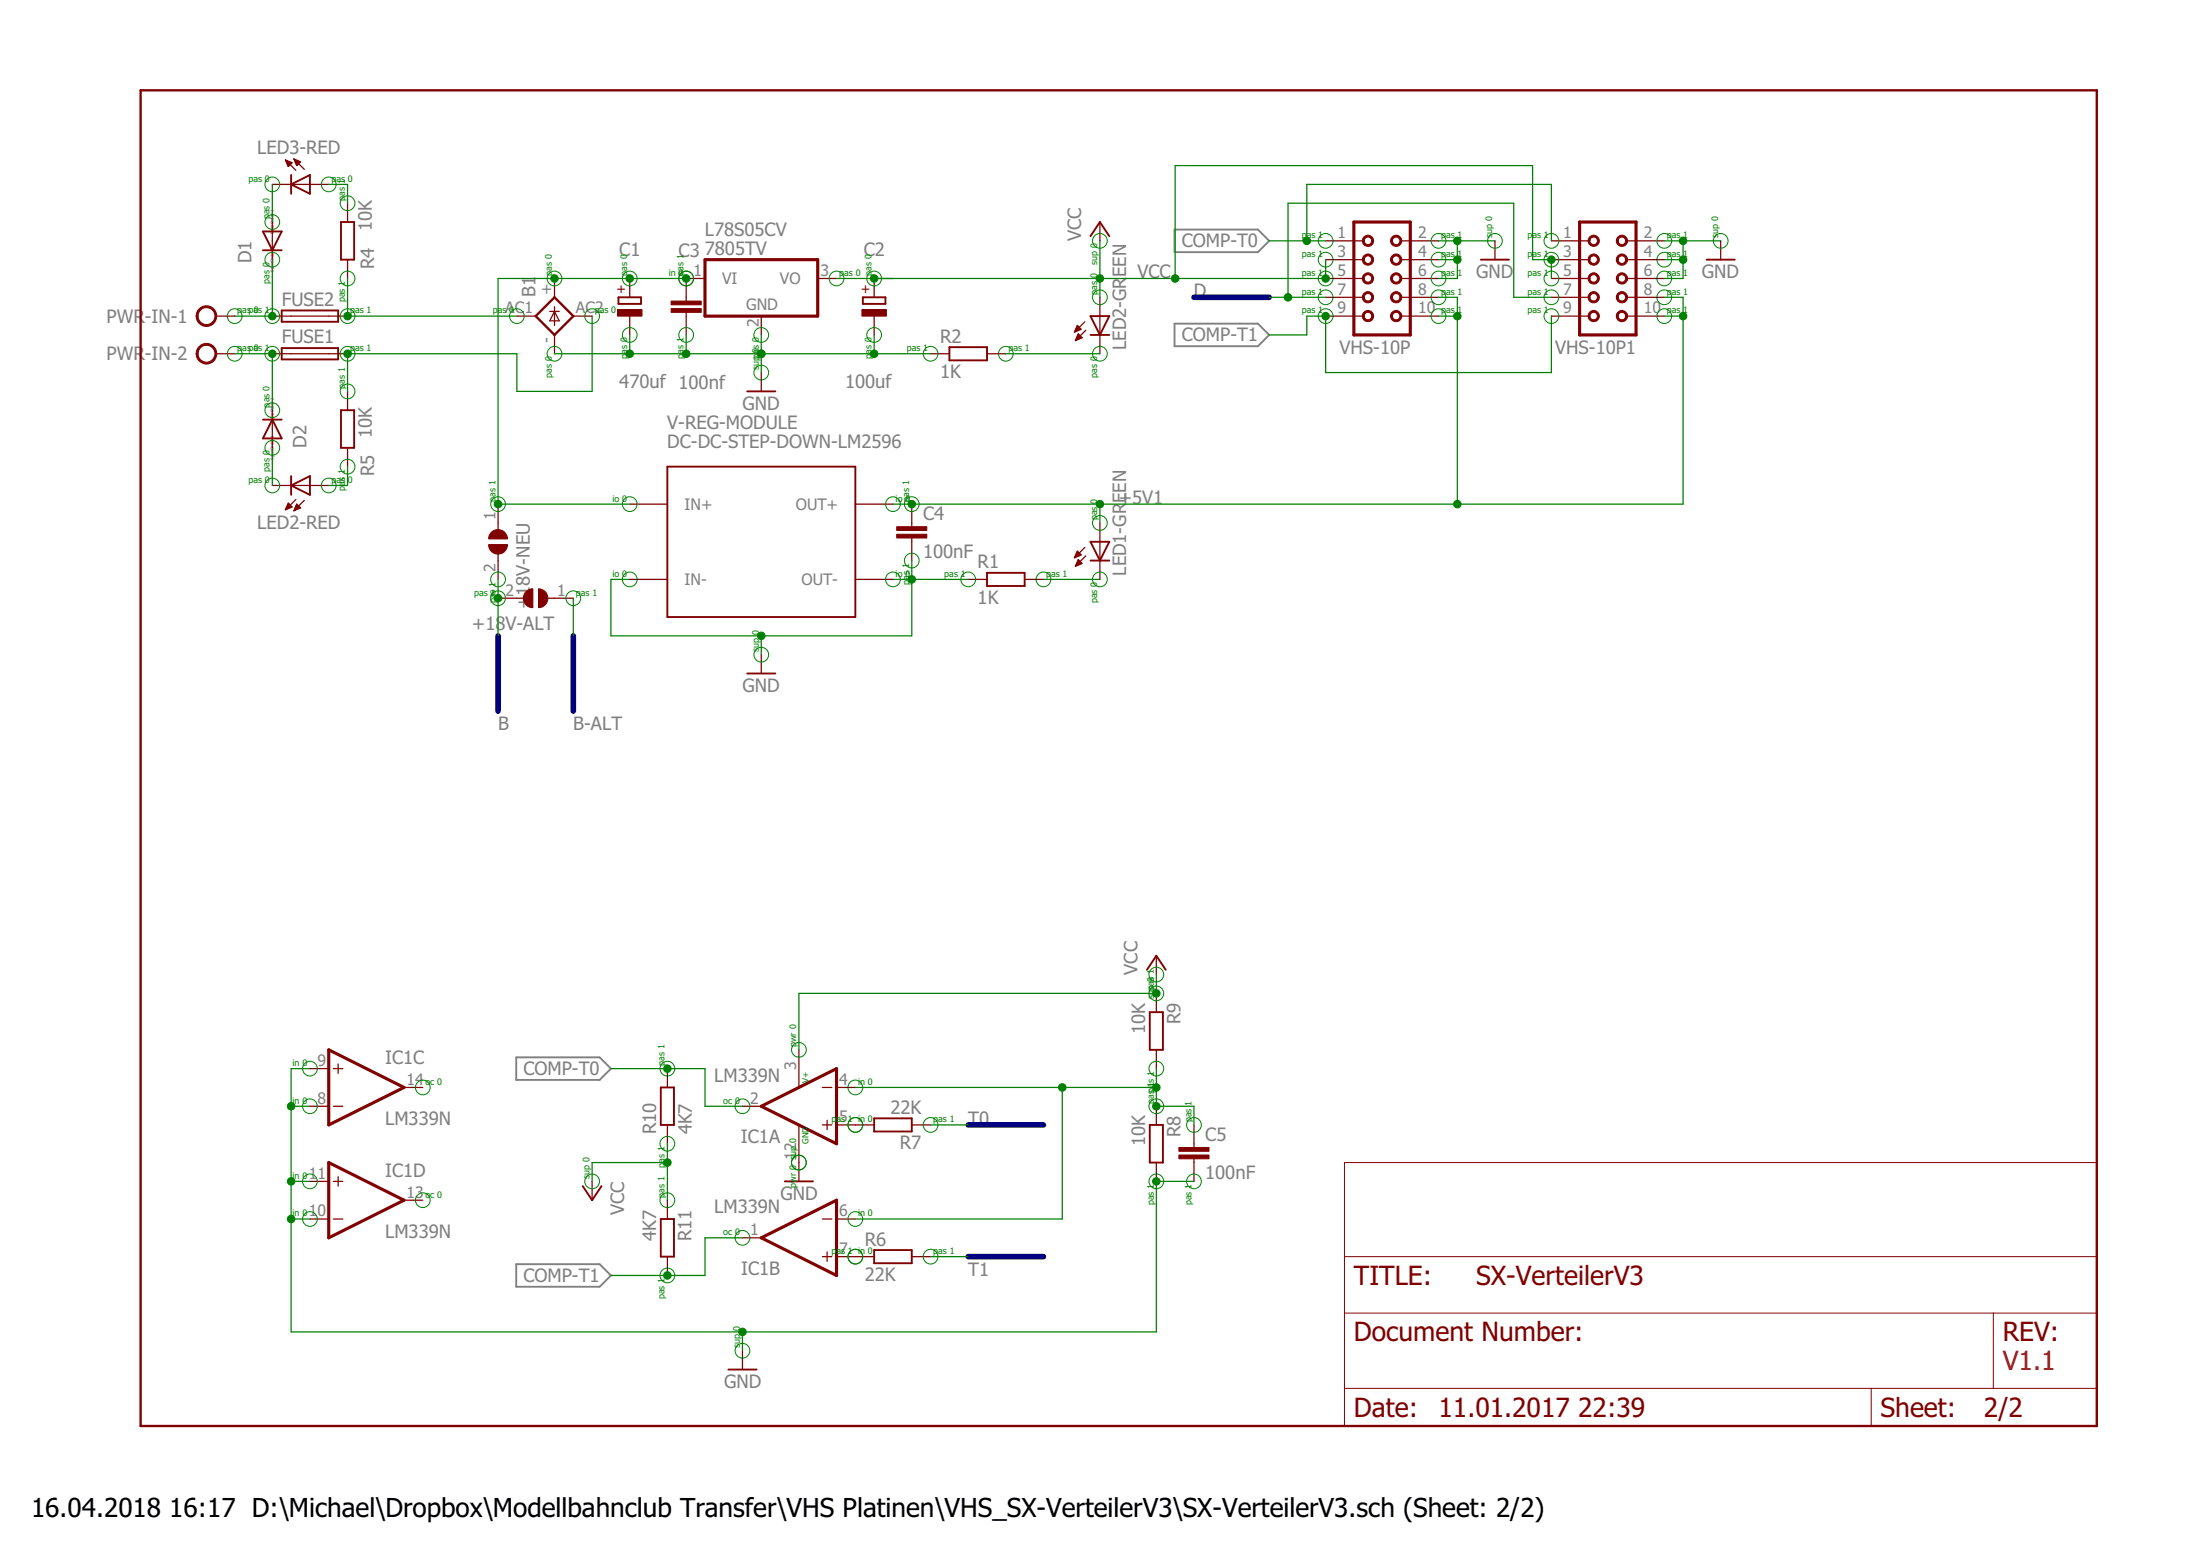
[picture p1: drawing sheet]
<svg xmlns="http://www.w3.org/2000/svg" width="297mm" height="210mm" viewBox="0 0 297 210" stroke-linecap="round" stroke-linejoin="round" font-family="sans-serif">
<path d="M158.6 31h11.2l1.6 1.5-1.6 1.5h-11.2zM158.6 43.7h11.2l1.6 1.5-1.6 1.5h-11.2zM69.7 142.7h11.3l1.5 1.6-1.5 1.5h-11.3zM69.7 170.6h11.3l1.5 1.6-1.5 1.5h-11.3z" fill="none" stroke="#808080" stroke-width=".25"/>
<path d="M19 12.2h264.1v180.3h-264.1zM74.9 40.1l2.5 2.6-2.5 2.5-2.6-2.5z" fill="none" stroke="#800000" stroke-width=".32"/>
<path d="M181.5 156.9h101.6v35.6h-101.6zM181.5 177.2h101.6M181.5 169.6h101.6M269.1 177.2v10.2M181.5 187.4h101.6M252.6 187.4v5.1" fill="none" stroke="#800000" stroke-width=".14"/>
<g fill="none" stroke="#800000" stroke-width=".17">
<path d="M36.8 24.9h7.6M36.8 30v5.1M38.5 21.6l1.4 1.4M38.5 21.6l.9 .4-.5 .5zM38.6 21.7h.2M38.6 21.8h.5M38.7 21.9h.6M38.7 22.1h.6M38.8 22.2h.4M38.8 22.3h.3M38.9 22.4h.1M39.7 21.5l1.4 1.4"/>
<path d="M39.7 21.5l.9 .3-.5 .6zM39.7 21.6h.2M39.8 21.7h.4M39.8 21.8h.7M39.9 21.9h.6M39.9 22.1h.5M40 22.2h.2M40 22.3h.1M46.9 27.4v2.6M46.9 35.1v2.5M74.9 37.6v2.5M85 37.6v2.5"/>
<path d="M95.2 37.6h-2.6v3M110.4 37.6h2.5M118 37.6v2.5M148.5 30v2.5M179 32.5h5.1M179 35.1h5.1M179 37.6h5.1M189.1 32.5h5.1M189.1 35.1h5.1M189.1 37.6h5.1M201.8 32.5v2.6M209.5 32.5h5"/>
<path d="M209.5 35.1h5M209.5 37.6h5M219.6 32.5h5.1M219.6 35.1h5.1M219.6 37.6h5.1M232.3 32.5v2.6M29.1 42.7h2.6M29.1 47.8h2.6M36.8 42.7h10.1M36.8 47.8h10.1M36.8 55.4v5.1M46.9 52.8v2.6"/>
<path d="M69.8 42.7h2.5M74.2 42h1.3M74.9 41.4v2.5M74.9 45.2v2.6M74.9 42l.6 1.3h-1.3zM77.4 42.7h2.5M85 42.7v2.5M92.6 42.2v3M102.8 42.7v2.5M102.8 50.3v2.5M118 42.7v2.5M125.6 47.8h2.6"/>
<path d="M133.3 47.8h2.5M145.1 44.7h.2M145.2 44.6h.4M145.2 44.5h.7M145.2 45.9h.1M145.3 44.4h.6M145.3 45.8h.3M145.3 44.3h.5M145.3 45.7h.5M145.4 44.1h.2M145.4 45.6h.7M145.4 44h.1"/>
<path d="M145.4 45.5h.6M145.5 43.9l.5 .5-.9 .4zM145.5 45.3h.3M145.5 45.2h.2M145.6 45.1l-.4 .9M145.6 45.1l.5 .5-.9 .4M145.6 45.1h.1M146.5 43.4l-1.4 1.4M146.6 44.6l-1.4 1.4M148.5 40.1v7.7M179 42.7h5.1M179 40.1h5.1"/>
<path d="M189.1 42.7h5.1M189.1 40.1h5.1M209.5 42.7h5M209.5 40.1h5M219.6 42.7h5.1M219.6 40.1h5.1M36.8 65.5h7.6M38.6 68.7h.1M38.6 68.6h.4M38.7 68.5h.6M38.7 68.4h.7M38.8 68.3h.4"/>
<path d="M38.8 68.1h.3M38.9 68h.1M38.9 67.9l.5 .5-.9 .4zM39.7 68.9h.2M39.8 68.7h.4M39.8 68.6h.7M39.9 68.5h.6M39.9 67.4l-1.4 1.4M39.9 68.4h.5M40 68.3h.3M40 68.1h.1M40.1 68.1l.5 .5-.9 .3z"/>
<path d="M41.1 67.5l-1.4 1.4M46.9 60.5v2.5M67.2 68.1v3.4M67.2 74.8v3.4M85 68.1h5.1M85 78.2h5.1M115.5 68.1h5.1M115.5 78.2h5.1M123.1 68.1v3M123.1 72.6v3.1M130.7 78.2h2.6M138.3 78.2h2.6"/>
<path d="M145.1 75.2h.1M145.2 75.1h.3M145.2 75h.6M145.2 74.9h.7M145.2 76.3h.3M145.3 74.8h.5M145.3 76.2h.4M145.4 74.7h.3M145.4 76.1h.6M145.4 74.5h.2M145.4 76h.6M145.5 75.9h.4"/>
<path d="M145.5 75.7h.3M145.6 75.6h.1M145.6 75.5l.5 .6-.9 .3zM146 74.9l-.5-.5-.4 .9M146 74.9l-.9 .4M146.5 73.9l-1.4 1.4M146.6 75l-1.4 1.4M148.5 70.6v7.6M67.2 80.8h3.5M74 80.8h3.4M102.8 88.4v2.5M156.1 129v2.6"/>
<path d="M156.1 134.1v2.5M41.8 149.3h2.6M41.8 144.3h2.6M41.8 159.5h2.6M45 149.3h1.3M45 144.3h1.3M45 159.5h1.3M45.7 143.6v1.3M45.7 158.8v1.3M54.5 146.8h2.6M79.9 159.5v2.5M90.1 144.3v2.5"/>
<path d="M90.1 151.8v2.6M100.2 149.3h2.6M107.9 141.7v5.1M107.9 151.8v7.7M111 151.8h1.3M111 146.8h1.3M111.7 151.2v1.3M112.9 151.8h5.1M112.9 146.8h2.6M123.1 151.8h2.5M156.1 141.7v2.6M156.1 149.3v2.5"/>
<path d="M156.1 156.9v2.6M161.2 151.8v3.1M161.2 156.4v3.1M41.8 164.5h2.6M45 164.5h1.3M54.5 162h2.6M90.1 162v2.5M90.1 169.6v2.6M100.2 167.1h2.6M111 169.6h1.3M111 164.5h1.3M111.7 169v1.3"/>
<path d="M112.9 169.6h5.1M112.9 164.5h2.6M123.1 169.6h2.5M100.2 182.3v2.6"/>
</g>
<g fill="none" stroke="#800000" stroke-width=".25">
<path d="M35.5 31.2h2.5l-1.2 2.6zM35.5 33.8h2.5M39.3 24.9l2.5-1.3v2.6zM39.3 23.6v2.6M46 30h1.8v5.1h-1.8zM147.2 31.9l1.3-1.9 1.3 1.9M199.9 35.1h3.9M230.4 35.1h3.8M35.5 56.6h2.5M36.8 56.6l1.2 2.6h-2.5zM38 41.9h7.7v1.5h-7.7zM38 47h7.7v1.5h-7.7z"/>
<path d="M46 55.4h1.8v5.1h-1.8zM83.5 40.1h3.1v.9h-3.1zM100.9 52.8h3.8M116.5 40.1h3v.9h-3zM128.2 46.9h5.1v1.7h-5.1zM147.2 42.7h2.6l-1.3 2.5zM147.2 45.2h2.6M39.3 64.3v2.5M39.3 65.5l2.5-1.2v2.5zM90.1 63h25.4v20.3h-25.4zM133.3 77.3h5v1.8h-5zM147.2 73.1h2.6l-1.3 2.6z"/>
<path d="M147.2 75.7h2.6M100.9 90.9h3.8M154.9 130.9l1.2-1.9 1.3 1.9M155.2 136.6h1.8v5.1h-1.8zM89.2 146.8h1.8v5h-1.8zM106 159.5h3.8M118 151h5.1v1.7h-5.1zM155.2 151.8h1.8v5.1h-1.8zM78.7 160.1l1.2 1.9 1.3-1.9M89.2 164.5h1.8v5.1h-1.8zM118 168.7h5.1v1.8h-5.1zM98.3 184.9h3.9"/>
</g>
<g fill="#800000" stroke="#800000" stroke-width=".14">
<path d="M26.9 41.7a1.39 1.39 0 0 1 2.2 .3 1.39 1.39 0 0 1-.9 2 1.39 1.39 0 0 1-1.7-1.3h.2a1.15 1.15 0 0 1 1.6-1.1 1.15 1.15 0 0 1 .3 1.9 1.15 1.15 0 0 1-1.8-.6l-.1-.2h-.2v-.4z" fill-rule="evenodd"/>
<path d="M26.9 46.8a1.39 1.39 0 0 1 2.2 .2 1.39 1.39 0 0 1-.9 2.1 1.39 1.39 0 0 1-1.7-1.3h.2a1.15 1.15 0 0 1 1.6-1.1 1.15 1.15 0 0 1 .3 1.9 1.15 1.15 0 0 1-1.8-.6l-.1-.2h-.2v-.4z" fill-rule="evenodd"/>
<path d="M184.1 32a.76 .76 0 0 1 1.2 .1 .76 .76 0 0 1-.4 1.1 .76 .76 0 0 1-1-.7h.3a.51 .51 0 0 1 .7-.4 .51 .51 0 0 1 .1 .8 .51 .51 0 0 1-.8-.2v-.2h-.3z" fill-rule="evenodd"/>
<path d="M184.1 34.6a.76 .76 0 0 1 1.2 0 .76 .76 0 0 1-.4 1.2 .76 .76 0 0 1-1-.7h.3a.51 .51 0 0 1 .7-.5 .51 .51 0 0 1 .1 .9 .51 .51 0 0 1-.8-.3v-.1h-.3z" fill-rule="evenodd"/>
<path d="M184.1 37.1a.76 .76 0 0 1 1.2 .1 .76 .76 0 0 1-.4 1.1 .76 .76 0 0 1-1-.7h.3a.51 .51 0 0 1 .7-.4 .51 .51 0 0 1 .1 .8 .51 .51 0 0 1-.8-.2v-.2h-.3z" fill-rule="evenodd"/>
<path d="M184.1 39.6a.76 .76 0 0 1 1.2 .1 .76 .76 0 0 1-.4 1.2 .76 .76 0 0 1-1-.8h.3a.51 .51 0 0 1 .7-.4 .51 .51 0 0 1 .1 .8 .51 .51 0 0 1-.8-.2v-.2h-.3z" fill-rule="evenodd"/>
<path d="M184.1 42.2a.76 .76 0 0 1 1.2 0 .76 .76 0 0 1-.4 1.2 .76 .76 0 0 1-1-.7h.3a.51 .51 0 0 1 .7-.5 .51 .51 0 0 1 .1 .9 .51 .51 0 0 1-.8-.3v-.1h-.3z" fill-rule="evenodd"/>
<path d="M187.9 32a.76 .76 0 0 1 1.2 .1 .76 .76 0 0 1-.4 1.1 .76 .76 0 0 1-1-.7h.3a.51 .51 0 0 1 .7-.4 .51 .51 0 0 1 .1 .8 .51 .51 0 0 1-.8-.2v-.2h-.3z" fill-rule="evenodd"/>
<path d="M187.9 34.6a.76 .76 0 0 1 1.2 0 .76 .76 0 0 1-.4 1.2 .76 .76 0 0 1-1-.7h.3a.51 .51 0 0 1 .7-.5 .51 .51 0 0 1 .1 .9 .51 .51 0 0 1-.8-.3v-.1h-.3z" fill-rule="evenodd"/>
<path d="M187.9 37.1a.76 .76 0 0 1 1.2 .1 .76 .76 0 0 1-.4 1.1 .76 .76 0 0 1-1-.7h.3a.51 .51 0 0 1 .7-.4 .51 .51 0 0 1 .1 .8 .51 .51 0 0 1-.8-.2v-.2h-.3z" fill-rule="evenodd"/>
<path d="M187.9 39.6a.76 .76 0 0 1 1.2 .1 .76 .76 0 0 1-.4 1.2 .76 .76 0 0 1-1-.8h.3a.51 .51 0 0 1 .7-.4 .51 .51 0 0 1 .1 .8 .51 .51 0 0 1-.8-.2v-.2h-.3z" fill-rule="evenodd"/>
<path d="M187.9 42.2a.76 .76 0 0 1 1.2 0 .76 .76 0 0 1-.4 1.2 .76 .76 0 0 1-1-.7h.3a.51 .51 0 0 1 .7-.5 .51 .51 0 0 1 .1 .9 .51 .51 0 0 1-.8-.3v-.1h-.3z" fill-rule="evenodd"/>
<path d="M71 79.9a1.34 1.34 0 0 1 .9-.4v2.5a1.27 1.27 0 0 1-1.1-.7 1.27 1.27 0 0 1 .2-1.4z" fill-rule="evenodd"/>
<path d="M72.7 79.5a1.27 1.27 0 0 1 1.3 1.3 1.27 1.27 0 0 1-1.3 1.2z" fill-rule="evenodd"/>
<path d="M66 73.5h2.5a1.27 1.27 0 0 1-1.3 1.3 1.27 1.27 0 0 1-1.2-1.3z" fill-rule="evenodd"/>
<path d="M66.4 71.8a1.27 1.27 0 0 1 1.4-.2 1.27 1.27 0 0 1 .7 1.1h-2.5a1.14 1.14 0 0 1 .4-.9z" fill-rule="evenodd"/>
<path d="M214.6 32a.76 .76 0 0 1 1.2 .1 .76 .76 0 0 1-.4 1.1 .76 .76 0 0 1-1-.7h.3a.51 .51 0 0 1 .7-.4 .51 .51 0 0 1 .1 .8 .51 .51 0 0 1-.8-.2v-.2h-.3z" fill-rule="evenodd"/>
<path d="M214.6 34.6a.76 .76 0 0 1 1.2 0 .76 .76 0 0 1-.4 1.2 .76 .76 0 0 1-1-.7h.3a.51 .51 0 0 1 .7-.5 .51 .51 0 0 1 .1 .9 .51 .51 0 0 1-.8-.3v-.1h-.3z" fill-rule="evenodd"/>
<path d="M214.6 37.1a.76 .76 0 0 1 1.2 .1 .76 .76 0 0 1-.4 1.1 .76 .76 0 0 1-1-.7h.3a.51 .51 0 0 1 .7-.4 .51 .51 0 0 1 .1 .8 .51 .51 0 0 1-.8-.2v-.2h-.3z" fill-rule="evenodd"/>
<path d="M214.6 39.6a.76 .76 0 0 1 1.2 .1 .76 .76 0 0 1-.4 1.2 .76 .76 0 0 1-1-.8h.3a.51 .51 0 0 1 .7-.4 .51 .51 0 0 1 .1 .8 .51 .51 0 0 1-.8-.2v-.2h-.3z" fill-rule="evenodd"/>
<path d="M214.6 42.2a.76 .76 0 0 1 1.2 0 .76 .76 0 0 1-.4 1.2 .76 .76 0 0 1-1-.7h.3a.51 .51 0 0 1 .7-.5 .51 .51 0 0 1 .1 .9 .51 .51 0 0 1-.8-.3v-.1h-.3z" fill-rule="evenodd"/>
<path d="M218.4 32a.76 .76 0 0 1 1.2 .1 .76 .76 0 0 1-.4 1.1 .76 .76 0 0 1-1-.7h.3a.51 .51 0 0 1 .7-.4 .51 .51 0 0 1 .1 .8 .51 .51 0 0 1-.8-.2v-.2h-.3z" fill-rule="evenodd"/>
<path d="M218.4 34.6a.76 .76 0 0 1 1.2 0 .76 .76 0 0 1-.4 1.2 .76 .76 0 0 1-1-.7h.3a.51 .51 0 0 1 .7-.5 .51 .51 0 0 1 .1 .9 .51 .51 0 0 1-.8-.3v-.1h-.3z" fill-rule="evenodd"/>
<path d="M218.4 37.1a.76 .76 0 0 1 1.2 .1 .76 .76 0 0 1-.4 1.1 .76 .76 0 0 1-1-.7h.3a.51 .51 0 0 1 .7-.4 .51 .51 0 0 1 .1 .8 .51 .51 0 0 1-.8-.2v-.2h-.3z" fill-rule="evenodd"/>
<path d="M218.4 39.6a.76 .76 0 0 1 1.2 .1 .76 .76 0 0 1-.4 1.2 .76 .76 0 0 1-1-.8h.3a.51 .51 0 0 1 .7-.4 .51 .51 0 0 1 .1 .8 .51 .51 0 0 1-.8-.2v-.2h-.3z" fill-rule="evenodd"/>
<path d="M218.4 42.2a.76 .76 0 0 1 1.2 0 .76 .76 0 0 1-.4 1.2 .76 .76 0 0 1-1-.7h.3a.51 .51 0 0 1 .7-.5 .51 .51 0 0 1 .1 .9 .51 .51 0 0 1-.8-.3v-.1h-.3z" fill-rule="evenodd"/>
</g>
<path d="M95.2 35.1h15.2v7.6h-15.2zM182.8 30h7.6v15.2h-7.6zM213.3 30h7.6v15.2h-7.6zM44.4 141.7l10.1 5.1-10.1 5zM44.4 156.9l10.1 5.1-10.1 5.1zM102.8 149.3l10.1-5v10.1zM102.8 167.1l10.1-5.1v10.2z" fill="none" stroke="#800000" stroke-width=".42"/>
<g fill="#800000" stroke="#800000" stroke-width=".14">
<path d="M116.4 41.8h3.3v.9h-3.3z"/>
<path d="M121.1 72.1h4v.5h-4z"/>
<path d="M121.1 71.1h4v.5h-4z"/>
<path d="M159.2 155.9h4v.5h-4z"/>
<path d="M159.2 154.9h4v.5h-4z"/>
<path d="M90.6 41.7h4.1v.5h-4.1z"/>
<path d="M90.6 40.6h4.1v.5h-4.1z"/>
<path d="M83.4 41.8h3.3v.9h-3.3z"/>
</g>
<g fill="none" stroke="#008000" stroke-width=".14">
<circle cx="36.8" cy="35.1" r=".99"/>
<circle cx="36.8" cy="24.9" r=".99"/>
<circle cx="36.8" cy="30" r=".99"/>
<circle cx="44.4" cy="24.9" r=".99"/>
<circle cx="46.9" cy="37.6" r=".99"/>
<circle cx="46.9" cy="27.4" r=".99"/>
<circle cx="74.9" cy="37.6" r=".99"/>
<circle cx="85" cy="37.6" r=".99"/>
<circle cx="92.6" cy="37.6" r=".99"/>
<circle cx="112.9" cy="37.6" r=".99"/>
<circle cx="118" cy="37.6" r=".99"/>
<circle cx="148.5" cy="32.5" r=".99"/>
<circle cx="179" cy="32.5" r=".99"/>
<circle cx="179" cy="37.6" r=".99"/>
<circle cx="179" cy="35.1" r=".99"/>
<circle cx="194.2" cy="32.5" r=".99"/>
<circle cx="194.2" cy="37.6" r=".99"/>
<circle cx="194.2" cy="35.1" r=".99"/>
<circle cx="201.8" cy="32.5" r=".99"/>
<circle cx="209.5" cy="37.6" r=".99"/>
<circle cx="209.5" cy="32.5" r=".99"/>
<circle cx="209.5" cy="35.1" r=".99"/>
<circle cx="224.7" cy="37.6" r=".99"/>
<circle cx="224.7" cy="32.5" r=".99"/>
<circle cx="224.7" cy="35.1" r=".99"/>
<circle cx="232.3" cy="32.5" r=".99"/>
<circle cx="31.7" cy="42.7" r=".99"/>
<circle cx="31.7" cy="47.8" r=".99"/>
<circle cx="36.8" cy="42.7" r=".99"/>
<circle cx="36.8" cy="55.4" r=".99"/>
<circle cx="36.8" cy="47.8" r=".99"/>
<circle cx="46.9" cy="42.7" r=".99"/>
<circle cx="46.9" cy="47.8" r=".99"/>
<circle cx="46.9" cy="52.8" r=".99"/>
<circle cx="69.8" cy="42.7" r=".99"/>
<circle cx="74.9" cy="47.8" r=".99"/>
<circle cx="79.9" cy="42.7" r=".99"/>
<circle cx="85" cy="45.2" r=".99"/>
<circle cx="92.6" cy="45.2" r=".99"/>
<circle cx="102.8" cy="50.3" r=".99"/>
<circle cx="102.8" cy="45.2" r=".99"/>
<circle cx="118" cy="45.2" r=".99"/>
<circle cx="125.6" cy="47.8" r=".99"/>
<circle cx="135.8" cy="47.8" r=".99"/>
<circle cx="148.5" cy="40.1" r=".99"/>
<circle cx="148.5" cy="47.8" r=".99"/>
<circle cx="179" cy="42.7" r=".99"/>
<circle cx="179" cy="40.1" r=".99"/>
<circle cx="194.2" cy="40.1" r=".99"/>
<circle cx="194.2" cy="42.7" r=".99"/>
<circle cx="209.5" cy="40.1" r=".99"/>
<circle cx="209.5" cy="42.7" r=".99"/>
<circle cx="224.7" cy="40.1" r=".99"/>
<circle cx="224.7" cy="42.7" r=".99"/>
<circle cx="36.8" cy="65.5" r=".99"/>
<circle cx="36.8" cy="60.5" r=".99"/>
<circle cx="44.4" cy="65.5" r=".99"/>
<circle cx="46.9" cy="63" r=".99"/>
<circle cx="67.2" cy="68.1" r=".99"/>
<circle cx="67.2" cy="78.2" r=".99"/>
<circle cx="85" cy="78.2" r=".99"/>
<circle cx="85" cy="68.1" r=".99"/>
<circle cx="120.6" cy="78.2" r=".99"/>
<circle cx="120.6" cy="68.1" r=".99"/>
<circle cx="123.1" cy="68.1" r=".99"/>
<circle cx="123.1" cy="75.7" r=".99"/>
<circle cx="130.7" cy="78.2" r=".99"/>
<circle cx="140.9" cy="78.2" r=".99"/>
<circle cx="148.5" cy="70.6" r=".99"/>
<circle cx="148.5" cy="78.2" r=".99"/>
<circle cx="67.2" cy="80.8" r=".99"/>
<circle cx="77.4" cy="80.8" r=".99"/>
<circle cx="102.8" cy="88.4" r=".99"/>
<circle cx="156.1" cy="134.1" r=".99"/>
<circle cx="156.1" cy="131.6" r=".99"/>
<circle cx="41.8" cy="144.3" r=".99"/>
<circle cx="41.8" cy="159.5" r=".99"/>
<circle cx="41.8" cy="149.3" r=".99"/>
<circle cx="57.1" cy="146.8" r=".99"/>
<circle cx="79.9" cy="159.5" r=".99"/>
<circle cx="90.1" cy="144.3" r=".99"/>
<circle cx="90.1" cy="154.4" r=".99"/>
<circle cx="100.2" cy="149.3" r=".99"/>
<circle cx="107.9" cy="156.9" r=".99"/>
<circle cx="107.9" cy="141.7" r=".99"/>
<circle cx="115.5" cy="146.8" r=".99"/>
<circle cx="115.5" cy="151.8" r=".99"/>
<circle cx="125.6" cy="151.8" r=".99"/>
<circle cx="156.1" cy="159.5" r=".99"/>
<circle cx="156.1" cy="149.3" r=".99"/>
<circle cx="156.1" cy="144.3" r=".99"/>
<circle cx="161.2" cy="151.8" r=".99"/>
<circle cx="161.2" cy="159.5" r=".99"/>
<circle cx="41.8" cy="164.5" r=".99"/>
<circle cx="57.1" cy="162" r=".99"/>
<circle cx="90.1" cy="172.2" r=".99"/>
<circle cx="90.1" cy="162" r=".99"/>
<circle cx="100.2" cy="167.1" r=".99"/>
<circle cx="115.5" cy="164.5" r=".99"/>
<circle cx="115.5" cy="169.6" r=".99"/>
<circle cx="125.6" cy="169.6" r=".99"/>
<circle cx="100.2" cy="182.3" r=".99"/>
</g>
<path d="M161.2 40.1h10.2M67.2 85.8v10.2M77.4 85.8v10.2M130.7 151.8h10.2M130.7 169.6h10.2" fill="none" stroke="#000080" stroke-width=".76"/>
<g fill="none" stroke="#008000" stroke-width=".17">
<path d="M36.8 35.1v7.6h-5.1M36.8 24.9v5.1M44.4 24.9h2.5v2.5M46.9 37.6v5.1h22.9M92.6 37.6h-25.4v30.5h17.8M148.5 32.5v7.6M158.7 37.6v-15.2h48.2v12.7h2.6v2.5M171.4 32.5h7.6M176.4 32.5v-7.6h33.1v7.6M179 35.1v2.5h-66.1M194.2 32.5h7.6M194.2 35.1h2.6"/>
<path d="M196.8 32.5v5.1h-2.6M224.7 32.5h7.6M224.7 35.1h2.5M227.2 32.5v5.1h-2.5M31.7 47.8h5.1v7.6M74.9 47.8h50.7M79.9 42.7v10.1h-10.1v-5h-22.9v5M85 45.2v2.6M92.6 45.2v2.6M102.8 45.2v5.1M118 45.2v2.6M135.8 47.8h12.7"/>
<path d="M171.4 40.1h7.6M173.9 40.1v-12.7h30.5v12.7h5.1M194.2 42.7h2.6M194.2 40.1h2.6v28M209.5 42.7v7.6h-30.5v-7.6h-2.6v2.5h-5M224.7 42.7h2.5M224.7 40.1h2.5v28h-106.6M36.8 60.5v5M46.9 63v2.5h-2.5M67.2 78.2v7.6M120.6 78.2h10.1M123.1 75.7v10.1h-40.6v-7.6h2.5"/>
<path d="M140.9 78.2h7.6M148.5 68.1v2.5M77.4 80.8v5M102.8 85.8v2.6M156.1 131.6v2.5h-48.2v7.6M39.3 159.5h2.5M39.3 149.3h2.5M41.8 144.3h-2.5v35.5h116.8v-20.3h5.1M82.5 144.3h12.7v5h5M90.1 156.9h-10.2v2.6M90.1 154.4v7.6M115.5 146.8h40.6"/>
<path d="M125.6 151.8h5.1M143.4 146.8v17.7h-27.9M156.1 144.3v5h5.1v2.5M39.3 164.5h2.5M100.2 179.8v2.5M100.2 167.1h-5v5.1h-12.7M125.6 169.6h5.1"/>
</g>
<g fill="#008000" stroke="#008000" stroke-width=".14">
<circle cx="36.8" cy="42.7" r=".51"/>
<circle cx="36.8" cy="47.8" r=".51"/>
<circle cx="118" cy="47.8" r=".51"/>
<circle cx="102.8" cy="47.8" r=".51"/>
<circle cx="92.6" cy="47.8" r=".51"/>
<circle cx="85" cy="47.8" r=".51"/>
<circle cx="196.8" cy="35.1" r=".51"/>
<circle cx="196.8" cy="32.5" r=".51"/>
<circle cx="100.2" cy="179.8" r=".51"/>
<circle cx="156.1" cy="159.5" r=".51"/>
<circle cx="39.3" cy="159.5" r=".51"/>
<circle cx="39.3" cy="149.3" r=".51"/>
<circle cx="39.3" cy="164.5" r=".51"/>
<circle cx="123.1" cy="78.2" r=".51"/>
<circle cx="102.8" cy="85.8" r=".51"/>
<circle cx="227.2" cy="35.1" r=".51"/>
<circle cx="227.2" cy="32.5" r=".51"/>
<circle cx="173.9" cy="40.1" r=".51"/>
<circle cx="148.5" cy="68.1" r=".51"/>
<circle cx="123.1" cy="68.1" r=".51"/>
<circle cx="196.8" cy="42.7" r=".51"/>
<circle cx="196.8" cy="68.1" r=".51"/>
<circle cx="227.2" cy="42.7" r=".51"/>
<circle cx="74.9" cy="37.6" r=".51"/>
<circle cx="92.6" cy="37.6" r=".51"/>
<circle cx="85" cy="37.6" r=".51"/>
<circle cx="67.2" cy="68.1" r=".51"/>
<circle cx="148.5" cy="37.6" r=".51"/>
<circle cx="179" cy="37.6" r=".51"/>
<circle cx="118" cy="37.6" r=".51"/>
<circle cx="209.5" cy="35.1" r=".51"/>
<circle cx="158.7" cy="37.6" r=".51"/>
<circle cx="156.1" cy="134.1" r=".51"/>
<circle cx="90.1" cy="156.9" r=".51"/>
<circle cx="156.1" cy="149.3" r=".51"/>
<circle cx="156.1" cy="146.8" r=".51"/>
<circle cx="143.4" cy="146.8" r=".51"/>
<circle cx="90.1" cy="144.3" r=".51"/>
<circle cx="176.4" cy="32.5" r=".51"/>
<circle cx="90.1" cy="172.2" r=".51"/>
<circle cx="179" cy="42.7" r=".51"/>
<circle cx="46.9" cy="42.7" r=".51"/>
<circle cx="46.9" cy="47.8" r=".51"/>
<circle cx="67.2" cy="80.8" r=".51"/>
</g>
<g font-size="3.6" fill="#800000">
<text x="182.8" y="173.4">TITLE:</text>
<text x="199.3" y="173.4">SX-VerteilerV3</text>
<text x="182.8" y="181.1">Document Number:</text>
<text x="270.4" y="181.1">REV:</text>
<text x="182.8" y="191.2">Date:</text>
<text x="194.2" y="191.2">11.01.2017</text>
<text x="213.1" y="191.2">22:39</text>
<text x="253.9" y="191.2">Sheet:</text>
<text x="267.9" y="191.2">2/2</text>
</g>
<text font-size="3.6" fill="#f00" x="270.4" y="184.9">V1.1</text>
<g font-size="3.5">
<text x="4.2" y="204.7">16.04.2018</text>
<text x="22.9" y="204.7">16:17 D:\Michael\Dropbox\Modellbahnclub Transfer\VHS Platinen\VHS_SX-VerteilerV3\SX-VerteilerV3.sch (Sheet: 2/2)</text>
</g>
<g font-size="2.5" fill="#808080">
<text x="34.7" y="20.8">LED3-RED</text>
<text x="33.9" y="35.6" transform="rotate(-90 33.9 35.6)">D1</text>
<text x="50.2" y="31.2" transform="rotate(-90 50.2 31.2)">10K</text>
<text x="83.6" y="34.6">C1</text>
<text x="91.6" y="34.7">C3</text>
<text x="95.2" y="34.4">7805TV</text>
<text x="95.2" y="31.9">L78S05CV</text>
<text x="116.6" y="34.6">C2</text>
<text x="146" y="32.5" transform="rotate(-90 146 32.5)">VCC</text>
<text x="159.6" y="33.4">COMP-T0</text>
<text x="38" y="41.3">FUSE2</text>
<text x="50.5" y="36.3" transform="rotate(-90 50.5 36.3)">R4</text>
<text x="72.3" y="40.1" transform="rotate(-90 72.3 40.1)">B1</text>
<text x="152.1" y="37.4" transform="rotate(-90 152.1 37.4)">EEN</text>
<text x="153.6" y="37.6">VCC</text>
<text x="161.2" y="40.1">D</text>
<text x="199.3" y="37.6">GND</text>
<text x="229.8" y="37.6">GND</text>
<text x="14.4" y="43.6">PWR</text>
<text x="19.6" y="43.6">-IN-1</text>
<text x="38" y="46.3">FUSE1</text>
<text x="126.9" y="46.2">R2</text>
<text x="152.1" y="47.2" transform="rotate(-90 152.1 47.2)">LED2-GR</text>
<text x="159.6" y="46.1">COMP-T1</text>
<text x="180.8" y="47.7">VHS-10P</text>
<text x="210" y="47.7">VHS-10P1</text>
<text x="14.4" y="48.6">PWR</text>
<text x="19.6" y="48.6">-IN-2</text>
<text x="83.6" y="52.3">470uf 100nf</text>
<text x="114.1" y="52.3">100uf</text>
<text x="126.9" y="51">1K</text>
<text x="50.2" y="59.2" transform="rotate(-90 50.2 59.2)">10K</text>
<text x="90.1" y="57.9">V-REG-MODULE</text>
<text x="100.3" y="55.4">GND</text>
<text x="41.4" y="60.4" transform="rotate(-90 41.4 60.4)">D2</text>
<text x="50.5" y="64.3" transform="rotate(-90 50.5 64.3)">R5</text>
<text x="90.1" y="60.4">DC-DC-STEP-DOWN-LM2596</text>
<text x="34.7" y="71.4">LED2-RED</text>
<text x="124.6" y="70.2">C4</text>
<text x="151" y="68.1">+5V1</text>
<text x="152.1" y="67.9" transform="rotate(-90 152.1 67.9)">EEN</text>
<text x="124.6" y="75.3">100nF</text>
<text x="132" y="76.7">R1</text>
<text x="152.1" y="77.7" transform="rotate(-90 152.1 77.7)">LED1-GR</text>
<text x="71.6" y="82.2" transform="rotate(-90 71.6 82.2)">+18V-NEU</text>
<text x="132" y="81.5">1K</text>
<text x="63.7" y="85.1">+18V-ALT</text>
<text x="100.3" y="93.5">GND</text>
<text x="67.2" y="98.5">B</text>
<text x="77.4" y="98.5">B-ALT</text>
<text x="153.6" y="131.5" transform="rotate(-90 153.6 131.5)">VCC</text>
<text x="52" y="143.6">IC1C</text>
<text x="154.6" y="139.5" transform="rotate(-90 154.6 139.5)">10K</text>
<text x="159.4" y="138.3" transform="rotate(-90 159.4 138.3)">R9</text>
<text x="70.7" y="145.1">COMP-T0</text>
<text x="96.4" y="146">LM339N</text>
<text x="52" y="151.9">LM339N</text>
<text x="88.6" y="153.1" transform="rotate(-90 88.6 153.1)">R10</text>
<text x="93.4" y="153.1" transform="rotate(-90 93.4 153.1)">4K7</text>
<text x="100" y="154.3">IC1A</text>
<text x="120.2" y="150.3">22K</text>
<text x="121.5" y="155.1">R7</text>
<text x="130.7" y="151.9">T0</text>
<text x="154.6" y="154.8" transform="rotate(-90 154.6 154.8)">10K</text>
<text x="159.4" y="153.5" transform="rotate(-90 159.4 153.5)">R8</text>
<text x="162.7" y="154">C5</text>
<text x="52" y="158.8">IC1D</text>
<text x="162.7" y="159.1">100nF</text>
<text x="52" y="167.1">LM339N</text>
<text x="84.3" y="164" transform="rotate(-90 84.3 164)">VCC</text>
<text x="88.6" y="167.5" transform="rotate(-90 88.6 167.5)">4K7</text>
<text x="93.4" y="167.5" transform="rotate(-90 93.4 167.5)">R11</text>
<text x="96.4" y="163.8">LM339N</text>
<text x="105.4" y="162">GND</text>
<text x="70.7" y="173.1">COMP-T1</text>
<text x="100.1" y="172">IC1B</text>
<text x="116.8" y="172.9">22K</text>
<text x="116.8" y="168.1">R6</text>
<text x="130.7" y="172.2">T1</text>
<text x="97.8" y="187.4">GND</text>
</g>
<g font-size="2.1" fill="#808080">
<text x="180.6" y="32.2">1</text>
<text x="180.6" y="34.7">3</text>
<text x="191.5" y="32.2">2</text>
<text x="191.5" y="34.7">4</text>
<text x="211" y="32.2">1</text>
<text x="211" y="34.7">3</text>
<text x="222" y="32.2">2</text>
<text x="222" y="34.7">4</text>
<text x="74.5" y="39.8" transform="rotate(-90 74.5 39.8)">+</text>
<text x="93.7" y="37.2">1</text>
<text x="97.5" y="38.4">VI</text>
<text x="100.8" y="41.9">GND</text>
<text x="105.3" y="38.4">VO</text>
<text x="110.8" y="37.2">3</text>
<text x="180.6" y="37.2">5</text>
<text x="180.6" y="39.8">7</text>
<text x="191.5" y="37.2">6</text>
<text x="191.5" y="39.8">8</text>
<text x="211" y="37.2">5</text>
<text x="211" y="39.8">7</text>
<text x="222" y="37.2">6</text>
<text x="222" y="39.8">8</text>
<text x="68.2" y="42.3">AC1</text>
<text x="74.5" y="46.3" transform="rotate(-90 74.5 46.3)">-</text>
<text x="77.8" y="42.3">AC2</text>
<text x="102.4" y="44.2" transform="rotate(-90 102.4 44.2)">2</text>
<text x="180.6" y="42.3">9</text>
<text x="191.5" y="42.3">10</text>
<text x="211" y="42.3">9</text>
<text x="222" y="42.3">10</text>
<text x="66.9" y="70.2" transform="rotate(-90 66.9 70.2)">1</text>
<text x="92.4" y="68.8">IN+</text>
<text x="107.5" y="68.8">OUT+</text>
<text x="66.9" y="77.2" transform="rotate(-90 66.9 77.2)">2</text>
<text x="68.3" y="80.4">2</text>
<text x="75.2" y="80.4">1</text>
<text x="92.4" y="79">IN-</text>
<text x="108.2" y="79">OUT-</text>
<text x="42.9" y="143.9">9</text>
<text x="42.9" y="149">8</text>
<text x="54.9" y="146.4">14</text>
<text x="101.3" y="149">2</text>
<text x="107.5" y="144.4" transform="rotate(-90 107.5 144.4)">3</text>
<text x="113.3" y="146.4">4</text>
<text x="113.3" y="151.5">5</text>
<text x="41.7" y="159.1">11</text>
<text x="54.9" y="161.7">13</text>
<text x="107.5" y="156.5" transform="rotate(-90 107.5 156.5)">12</text>
<text x="41.7" y="164.2">10</text>
<text x="101.3" y="166.7">1</text>
<text x="113.3" y="164.2">6</text>
<text x="113.3" y="169.3">7</text>
</g>
<g font-size="1.8" fill="#800000">
<text x="84.4" y="39.7" transform="rotate(-90 84.4 39.7)">+</text>
<text x="117.4" y="39.7" transform="rotate(-90 117.4 39.7)">+</text>
</g>
<g font-size="1.2" fill="#008000">
<text x="33.5" y="24.5">pas 0</text>
<text x="36.4" y="29.6" transform="rotate(-90 36.4 29.6)">pas 0</text>
<text x="44.7" y="24.5">pas 0</text>
<text x="46.6" y="27.1" transform="rotate(-90 46.6 27.1)">pas</text>
<text x="46.6" y="24.9" transform="rotate(-90 46.6 24.9)">1</text>
<text x="148.2" y="35.8" transform="rotate(-90 148.2 35.8)">sup 0</text>
<text x="175.8" y="32.2">pas 1</text>
<text x="175.8" y="34.7">pas 1</text>
<text x="194.6" y="32.2">pas 1</text>
<text x="194.6" y="34.7">pas</text>
<text x="196.8" y="34.7">1</text>
<text x="201.5" y="32.2" transform="rotate(-90 201.5 32.2)">sup 0</text>
<text x="206.2" y="32.2">pas 1</text>
<text x="206.2" y="34.7">pas 1</text>
<text x="225.1" y="32.2">pas 1</text>
<text x="225.1" y="34.7">pas</text>
<text x="227.3" y="34.7">1</text>
<text x="232" y="32.2" transform="rotate(-90 232 32.2)">sup 0</text>
<text x="36.4" y="38.3" transform="rotate(-90 36.4 38.3)">pas 0</text>
<text x="46.6" y="40.8" transform="rotate(-90 46.6 40.8)">pas 1</text>
<text x="74.5" y="37.2" transform="rotate(-90 74.5 37.2)">pas 0</text>
<text x="84.7" y="37.2" transform="rotate(-90 84.7 37.2)">pas 0</text>
<text x="90.3" y="37.2">in 0</text>
<text x="92.3" y="37.2" transform="rotate(-90 92.3 37.2)">pas 1</text>
<text x="113.3" y="37.2">pas 0</text>
<text x="117.7" y="37.2" transform="rotate(-90 117.7 37.2)">pas 0</text>
<text x="148.2" y="39.8" transform="rotate(-90 148.2 39.8)">pas</text>
<text x="148.2" y="37.6" transform="rotate(-90 148.2 37.6)">0</text>
<text x="175.8" y="37.2">pas 1</text>
<text x="175.8" y="39.8">pas 1</text>
<text x="194.6" y="37.2">pas</text>
<text x="194.6" y="39.8">pas 1</text>
<text x="196.8" y="37.2">1</text>
<text x="206.2" y="37.2">pas 1</text>
<text x="206.2" y="39.8">pas 1</text>
<text x="225.1" y="37.2">pas</text>
<text x="225.1" y="39.8">pas 1</text>
<text x="227.3" y="37.2">1</text>
<text x="32" y="42.3">paspas 1</text>
<text x="32" y="47.4">paspas 1</text>
<text x="34.3" y="42.3">0</text>
<text x="34.3" y="47.4">0</text>
<text x="47.3" y="42.3">pas 1</text>
<text x="47.3" y="47.4">pas 1</text>
<text x="66.5" y="42.3">pas 0</text>
<text x="80.3" y="42.3">pas 0</text>
<text x="122.4" y="47.4">pas 1</text>
<text x="136.2" y="47.4">pas 1</text>
<text x="175.8" y="42.3">pas 1</text>
<text x="194.6" y="42.3">pas</text>
<text x="196.8" y="42.3">1</text>
<text x="206.2" y="42.3">pas 1</text>
<text x="225.1" y="42.3">pas</text>
<text x="227.3" y="42.3">1</text>
<text x="46.6" y="52.5" transform="rotate(-90 46.6 52.5)">pas 1</text>
<text x="74.5" y="51" transform="rotate(-90 74.5 51)">pas 0</text>
<text x="84.7" y="48.4" transform="rotate(-90 84.7 48.4)">pas 0</text>
<text x="92.3" y="48.4" transform="rotate(-90 92.3 48.4)">pas 1</text>
<text x="102.4" y="49.9" transform="rotate(-90 102.4 49.9)">suppa0s 0</text>
<text x="117.7" y="48.4" transform="rotate(-90 117.7 48.4)">pas 0</text>
<text x="148.2" y="51" transform="rotate(-90 148.2 51)">pas 0</text>
<text x="36.4" y="55" transform="rotate(-90 36.4 55)">pas 0</text>
<text x="33.5" y="65.2">pas 0</text>
<text x="36.4" y="63.7" transform="rotate(-90 36.4 63.7)">pas 0</text>
<text x="44.7" y="65.2">pas</text>
<text x="47" y="65.2">0</text>
<text x="46.6" y="66.2" transform="rotate(-90 46.6 66.2)">pas 1</text>
<text x="66.9" y="67.7" transform="rotate(-90 66.9 67.7)">pas 1</text>
<text x="82.7" y="67.7">io 0</text>
<text x="120.9" y="67.7">io 0</text>
<text x="122.8" y="67.7" transform="rotate(-90 122.8 67.7)">pas 1</text>
<text x="148.2" y="70.2" transform="rotate(-90 148.2 70.2)">pas</text>
<text x="148.2" y="68" transform="rotate(-90 148.2 68)">0</text>
<text x="82.7" y="77.9">io 0</text>
<text x="120.9" y="77.9">io 0</text>
<text x="127.5" y="77.9">pas 1</text>
<text x="141.2" y="77.9">pas 1</text>
<text x="64" y="80.4">pas 1</text>
<text x="66.9" y="81.5" transform="rotate(-90 66.9 81.5)">pas 1</text>
<text x="77.8" y="80.4">pas 1</text>
<text x="122.8" y="78.9" transform="rotate(-90 122.8 78.9)">pas 1</text>
<text x="148.2" y="81.5" transform="rotate(-90 148.2 81.5)">pas 0</text>
<text x="102.4" y="88" transform="rotate(-90 102.4 88)">sup</text>
<text x="102.4" y="85.8" transform="rotate(-90 102.4 85.8)">0</text>
<text x="155.8" y="134.8" transform="rotate(-90 155.8 134.8)">supa0s 1</text>
<text x="155.8" y="133.6" transform="rotate(-90 155.8 133.6)">p</text>
<text x="39.5" y="143.9">in 0</text>
<text x="89.7" y="143.9" transform="rotate(-90 89.7 143.9)">pas 1</text>
<text x="107.5" y="141.3" transform="rotate(-90 107.5 141.3)">pwr 0</text>
<text x="39.5" y="149">in 0</text>
<text x="57.4" y="146.4">oc 0</text>
<text x="97.7" y="149">oc 0</text>
<text x="115.8" y="146.4">in 0</text>
<text x="155.8" y="149" transform="rotate(-90 155.8 149)">paspas 1</text>
<text x="155.8" y="146.7" transform="rotate(-90 155.8 146.7)">1</text>
<text x="160.9" y="149.3" transform="rotate(-90 160.9 149.3)">1</text>
<text x="112.3" y="151.5">pas 1 in 0</text>
<text x="126" y="151.5">pas 1</text>
<text x="160.9" y="151.5" transform="rotate(-90 160.9 151.5)">pas</text>
<text x="39.5" y="159.1">in 0</text>
<text x="57.4" y="161.7">oc 0</text>
<text x="79.6" y="159.1" transform="rotate(-90 79.6 159.1)">sup 0</text>
<text x="89.7" y="161.7" transform="rotate(-90 89.7 161.7)">pas 1</text>
<text x="89.7" y="157.6" transform="rotate(-90 89.7 157.6)">pas 1</text>
<text x="107.5" y="160.3" transform="rotate(-90 107.5 160.3)">pwr 0 sup 0</text>
<text x="39.5" y="164.2">in 0</text>
<text x="97.7" y="166.7">oc 0</text>
<text x="115.8" y="164.2">in 0</text>
<text x="155.8" y="162.7" transform="rotate(-90 155.8 162.7)">pas 1</text>
<text x="160.9" y="162.7" transform="rotate(-90 160.9 162.7)">pas 1</text>
<text x="112.3" y="169.3">pas 1 in 0</text>
<text x="126" y="169.3">pas 1</text>
<text x="89.7" y="175.4" transform="rotate(-90 89.7 175.4)">pas 1</text>
<text x="99.9" y="179.7" transform="rotate(-90 99.9 179.7)">0</text>
<text x="99.9" y="182" transform="rotate(-90 99.9 182)">sup</text>
</g>
<g font-size="1.1" fill="#008000">
<text x="109.1" y="146.1" transform="rotate(-90 109.1 146.1)">V+</text>
<text x="109.1" y="154.4" transform="rotate(-90 109.1 154.4)">GND</text>
</g>
<g font-size=".6" fill="#800080">
<text x="37" y="31.6" transform="rotate(-90 37 31.6)">SpiceOrder 1</text>
<text x="37" y="36.7" transform="rotate(-90 37 36.7)">SpiceOrder 2</text>
<text x="37" y="59.1" transform="rotate(-90 37 59.1)">1</text>
<text x="37" y="57" transform="rotate(-90 37 57)">SpiceOrder 2</text>
<text x="37" y="62.1" transform="rotate(-90 37 62.1)">SpiceOrder</text>
</g>
</svg>
